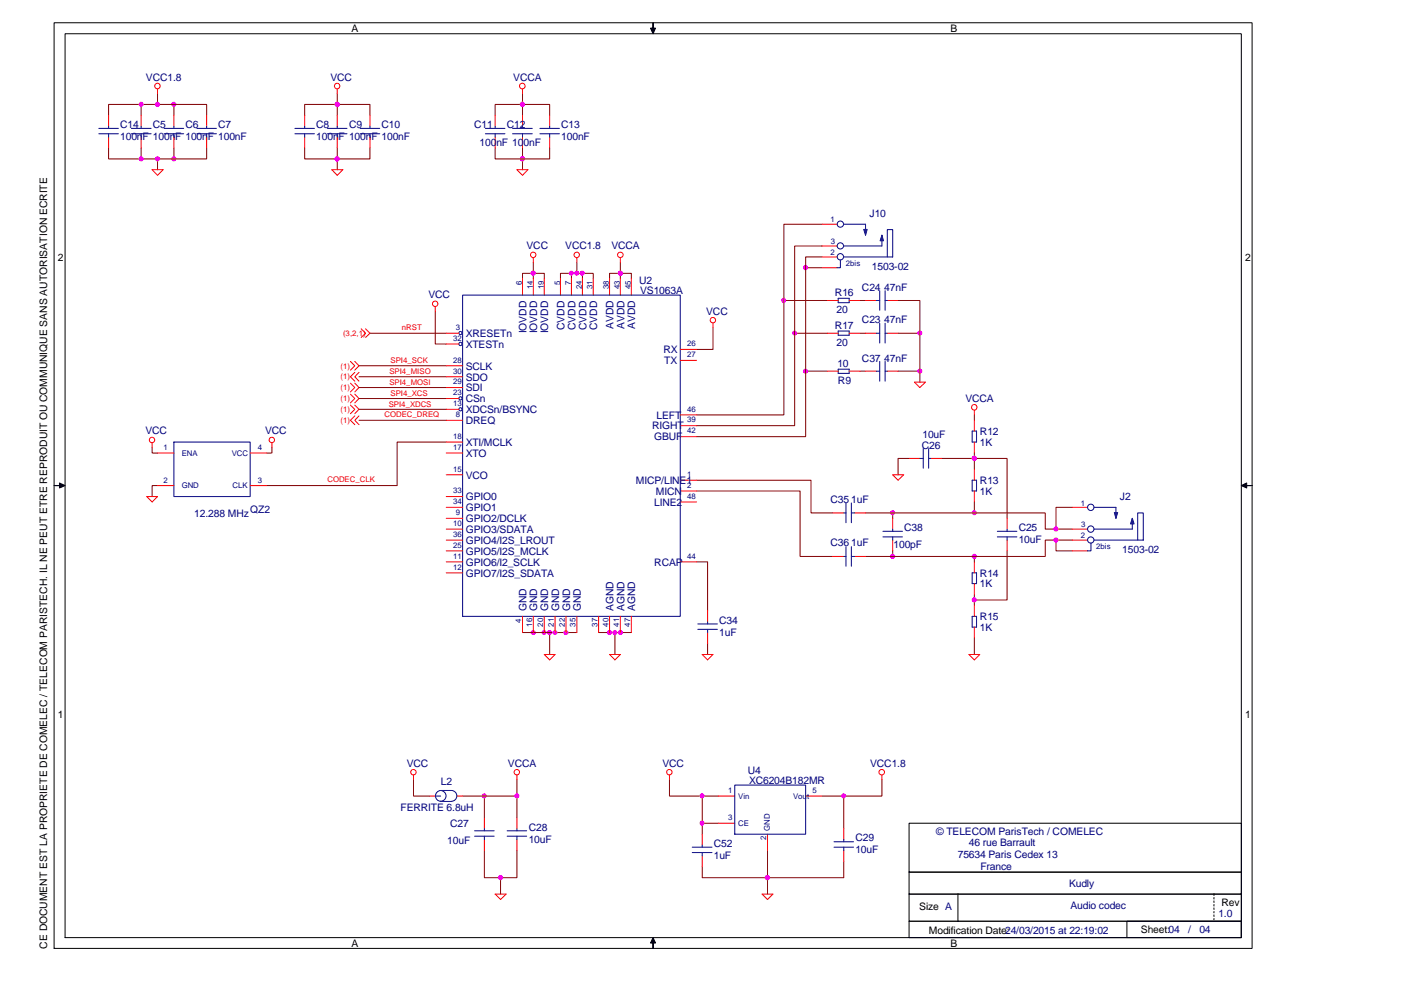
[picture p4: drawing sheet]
<svg xmlns="http://www.w3.org/2000/svg" width="297mm" height="210mm" viewBox="0 0 297 210" stroke-linecap="round" stroke-linejoin="round" font-family="sans-serif">
<path d="M116.5 134.1v4.7" fill="none" stroke="#800000" stroke-width=".21"/>
<circle cx="116.5" cy="134.1" r=".44" fill="#f0f"/>
<circle cx="116.5" cy="134.1" r=".44" fill="none" stroke="#f0f" stroke-width=".21"/>
<path d="M113.1 134.1h.1" fill="none" stroke="#800000" stroke-width=".21"/>
<circle cx="113.1" cy="134.1" r=".43" fill="#f0f"/>
<circle cx="113.1" cy="134.1" r=".43" fill="none" stroke="#f0f" stroke-width=".21"/>
<path d="M115.4 134.1h.1" fill="none" stroke="#800000" stroke-width=".21"/>
<circle cx="115.3" cy="134.1" r=".43" fill="#f0f"/>
<circle cx="115.3" cy="134.1" r=".43" fill="none" stroke="#f0f" stroke-width=".21"/>
<path d="M110.8 134.1h11.5M117.7 134.1h.1" fill="none" stroke="#800000" stroke-width=".21"/>
<circle cx="117.7" cy="134.1" r=".43" fill="#f0f"/>
<circle cx="117.7" cy="134.1" r=".43" fill="none" stroke="#f0f" stroke-width=".21"/>
<path d="M120 134.1h.1" fill="none" stroke="#800000" stroke-width=".21"/>
<circle cx="120" cy="134.1" r=".44" fill="#f0f"/>
<circle cx="120" cy="134.1" r=".44" fill="none" stroke="#f0f" stroke-width=".21"/>
<path d="M126.9 134.1h7M131.5 134.1h.1" fill="none" stroke="#800000" stroke-width=".21"/>
<circle cx="131.5" cy="134.1" r=".43" fill="#f0f"/>
<circle cx="131.5" cy="134.1" r=".43" fill="none" stroke="#f0f" stroke-width=".21"/>
<path d="M129.2 134.1h.1" fill="none" stroke="#800000" stroke-width=".21"/>
<circle cx="129.2" cy="134.1" r=".44" fill="#f0f"/>
<circle cx="129.2" cy="134.1" r=".44" fill="none" stroke="#f0f" stroke-width=".21"/>
<path d="M130.4 134.1v4.7" fill="none" stroke="#800000" stroke-width=".21"/>
<circle cx="130.4" cy="134.1" r=".43" fill="#f0f"/>
<circle cx="130.4" cy="134.1" r=".43" fill="none" stroke="#f0f" stroke-width=".21"/>
<path d="M110.8 59.1v-1.1h4.6v1.1M113.1 58v1.1" fill="none" stroke="#800000" stroke-width=".21"/>
<circle cx="113.1" cy="57.9" r=".43" fill="#f0f"/>
<circle cx="113.1" cy="57.9" r=".43" fill="none" stroke="#f0f" stroke-width=".21"/>
<path d="M113.1 55.6v2.4" fill="none" stroke="#800000" stroke-width=".21"/>
<circle cx="113.1" cy="57.9" r=".43" fill="#f0f"/>
<circle cx="113.1" cy="57.9" r=".43" fill="none" stroke="#f0f" stroke-width=".21"/>
<path d="M118.8 59.1v-1.1h7v1.1M123.5 58v1.1" fill="none" stroke="#800000" stroke-width=".21"/>
<circle cx="123.4" cy="57.9" r=".43" fill="#f0f"/>
<circle cx="123.4" cy="57.9" r=".43" fill="none" stroke="#f0f" stroke-width=".21"/>
<path d="M121.2 58v1.1" fill="none" stroke="#800000" stroke-width=".21"/>
<circle cx="121.1" cy="57.9" r=".44" fill="#f0f"/>
<circle cx="121.1" cy="57.9" r=".44" fill="none" stroke="#f0f" stroke-width=".21"/>
<path d="M122.3 55.6v2.4" fill="none" stroke="#800000" stroke-width=".21"/>
<circle cx="122.3" cy="57.9" r=".43" fill="#f0f"/>
<circle cx="122.3" cy="57.9" r=".43" fill="none" stroke="#f0f" stroke-width=".21"/>
<path d="M129.2 59.1v-1.1h4.7v1.1M131.5 58v1.1" fill="none" stroke="#800000" stroke-width=".21"/>
<circle cx="131.5" cy="57.9" r=".43" fill="#f0f"/>
<circle cx="131.5" cy="57.9" r=".43" fill="none" stroke="#f0f" stroke-width=".21"/>
<path d="M131.5 55.6v2.4" fill="none" stroke="#800000" stroke-width=".21"/>
<circle cx="131.5" cy="57.9" r=".43" fill="#f0f"/>
<circle cx="131.5" cy="57.9" r=".43" fill="none" stroke="#f0f" stroke-width=".21"/>
<g fill="none" stroke="#800000" stroke-width=".21">
<path d="M76.1 77.6h18.5M76.1 79.9h18.5M32.3 94.9v1.2h1.1M57.7 94.9v1.2h-1.2M76.1 82.2h18.5M76.1 84.5h18.5M76.1 89.1h18.5M206.6 88v1.1M33.4 103h-1.1v2.3M147.7 119.1h2.3v10.4M213.5 116.8v10.4h-6.9M150 136.4v2.4"/>
<path d="M206.6 126.1v2.3"/>
</g>
<circle cx="206.6" cy="127.2" r=".44" fill="#f0f"/>
<circle cx="206.6" cy="127.2" r=".44" fill="none" stroke="#f0f" stroke-width=".21"/>
<path d="M192.7 97.2h-2.3v3.5M199.7 97.2h6.9M206.6 96.1v3.4M147.7 101.8h24.3v7h4.6M206.6 135.3v3.5" fill="none" stroke="#800000" stroke-width=".21"/>
<circle cx="206.6" cy="97.2" r=".44" fill="#f0f"/>
<circle cx="206.6" cy="97.2" r=".44" fill="none" stroke="#f0f" stroke-width=".21"/>
<path d="M206.6 97.2h6.9v12.7" fill="none" stroke="#800000" stroke-width=".21"/>
<circle cx="206.6" cy="97.2" r=".44" fill="#f0f"/>
<circle cx="206.6" cy="97.2" r=".44" fill="none" stroke="#f0f" stroke-width=".21"/>
<path d="M190.4 78.7h4.6M147.7 104.1h21.9v13.9h7" fill="none" stroke="#800000" stroke-width=".21"/>
<circle cx="195" cy="78.7" r=".43" fill="#f0f"/>
<circle cx="195" cy="78.7" r=".43" fill="none" stroke="#f0f" stroke-width=".21"/>
<path d="M170.8 78.7h4.6" fill="none" stroke="#800000" stroke-width=".21"/>
<circle cx="170.8" cy="78.7" r=".44" fill="#f0f"/>
<circle cx="170.8" cy="78.7" r=".44" fill="none" stroke="#f0f" stroke-width=".21"/>
<path d="M78.4 70.7h16.2M92.3 66v6.9h2.3M182.3 78.7h1.2M189.3 116.8v1.2" fill="none" stroke="#800000" stroke-width=".21"/>
<circle cx="189.2" cy="118" r=".44" fill="#f0f"/>
<circle cx="189.2" cy="118" r=".44" fill="none" stroke="#f0f" stroke-width=".21"/>
<path d="M206.6 118v1.1" fill="none" stroke="#800000" stroke-width=".21"/>
<circle cx="206.6" cy="118" r=".44" fill="#f0f"/>
<circle cx="206.6" cy="118" r=".44" fill="none" stroke="#f0f" stroke-width=".21"/>
<path d="M189.3 108.8v1.1" fill="none" stroke="#800000" stroke-width=".21"/>
<circle cx="189.3" cy="108.7" r=".43" fill="#f0f"/>
<circle cx="189.3" cy="108.7" r=".43" fill="none" stroke="#f0f" stroke-width=".21"/>
<path d="M206.6 106.4v2.4" fill="none" stroke="#800000" stroke-width=".21"/>
<circle cx="206.6" cy="108.7" r=".43" fill="#f0f"/>
<circle cx="206.6" cy="108.7" r=".43" fill="none" stroke="#f0f" stroke-width=".21"/>
<path d="M170.8 56.8h3.5" fill="none" stroke="#800000" stroke-width=".21"/>
<circle cx="170.8" cy="56.7" r=".45" fill="#f0f"/>
<circle cx="170.8" cy="56.7" r=".45" fill="none" stroke="#f0f" stroke-width=".21"/>
<path d="M102.7 168.8v4.6" fill="none" stroke="#800000" stroke-width=".21"/>
<circle cx="102.6" cy="168.7" r=".43" fill="#f0f"/>
<circle cx="102.6" cy="168.7" r=".43" fill="none" stroke="#f0f" stroke-width=".21"/>
<path d="M102.7 180.3v5.8h6.9v-5.8M106.1 186.1v3.5" fill="none" stroke="#800000" stroke-width=".21"/>
<circle cx="106.1" cy="186.1" r=".44" fill="#f0f"/>
<circle cx="106.1" cy="186.1" r=".44" fill="none" stroke="#f0f" stroke-width=".21"/>
<path d="M148.9 183.8v2.3h13.8M162.7 180.3v9.3" fill="none" stroke="#800000" stroke-width=".21"/>
<circle cx="162.7" cy="186.1" r=".45" fill="#f0f"/>
<circle cx="162.7" cy="186.1" r=".45" fill="none" stroke="#f0f" stroke-width=".21"/>
<path d="M178.9 182.6v3.5h-16.2" fill="none" stroke="#800000" stroke-width=".21"/>
<circle cx="162.7" cy="186.1" r=".45" fill="#f0f"/>
<circle cx="162.7" cy="186.1" r=".45" fill="none" stroke="#f0f" stroke-width=".21"/>
<path d="M141.9 165.3v3.5h10.4M148.9 168.8v8.1" fill="none" stroke="#800000" stroke-width=".21"/>
<circle cx="148.8" cy="168.7" r=".43" fill="#f0f"/>
<circle cx="148.8" cy="168.7" r=".43" fill="none" stroke="#f0f" stroke-width=".21"/>
<path d="M148.9 174.5h3.4" fill="none" stroke="#800000" stroke-width=".21"/>
<circle cx="148.8" cy="174.5" r=".44" fill="#f0f"/>
<circle cx="148.8" cy="174.5" r=".44" fill="none" stroke="#f0f" stroke-width=".21"/>
<path d="M178.9 168.8v6.9M187 165.3v3.5h-12.7" fill="none" stroke="#800000" stroke-width=".21"/>
<circle cx="178.8" cy="168.7" r=".43" fill="#f0f"/>
<circle cx="178.8" cy="168.7" r=".43" fill="none" stroke="#f0f" stroke-width=".21"/>
<path d="M36.9 31.4v2.3" fill="none" stroke="#800000" stroke-width=".21"/>
<circle cx="36.9" cy="33.7" r=".44" fill="#f0f"/>
<circle cx="36.9" cy="33.7" r=".44" fill="none" stroke="#f0f" stroke-width=".21"/>
<path d="M23 31.4v2.3h20.8v-2.3M29.9 31.4v2.3" fill="none" stroke="#800000" stroke-width=".21"/>
<circle cx="29.9" cy="33.7" r=".44" fill="#f0f"/>
<circle cx="29.9" cy="33.7" r=".44" fill="none" stroke="#f0f" stroke-width=".21"/>
<path d="M33.4 33.7v2.3" fill="none" stroke="#800000" stroke-width=".21"/>
<circle cx="33.4" cy="33.7" r=".44" fill="#f0f"/>
<circle cx="33.4" cy="33.7" r=".44" fill="none" stroke="#f0f" stroke-width=".21"/>
<path d="M36.9 22.1v2.4" fill="none" stroke="#800000" stroke-width=".21"/>
<circle cx="36.9" cy="22.1" r=".44" fill="#f0f"/>
<circle cx="36.9" cy="22.1" r=".44" fill="none" stroke="#f0f" stroke-width=".21"/>
<path d="M23 24.5v-2.4h20.8v2.4M29.9 22.1v2.4" fill="none" stroke="#800000" stroke-width=".21"/>
<circle cx="29.9" cy="22.1" r=".44" fill="#f0f"/>
<circle cx="29.9" cy="22.1" r=".44" fill="none" stroke="#f0f" stroke-width=".21"/>
<path d="M33.4 19.9v2.2" fill="none" stroke="#800000" stroke-width=".21"/>
<circle cx="33.4" cy="22.1" r=".44" fill="#f0f"/>
<circle cx="33.4" cy="22.1" r=".44" fill="none" stroke="#f0f" stroke-width=".21"/>
<path d="M110.8 19.9v2.2" fill="none" stroke="#800000" stroke-width=".21"/>
<circle cx="110.7" cy="22.1" r=".44" fill="#f0f"/>
<circle cx="110.7" cy="22.1" r=".44" fill="none" stroke="#f0f" stroke-width=".21"/>
<path d="M105 24.5v-2.4h11.5v2.4M110.8 22.1v2.4" fill="none" stroke="#800000" stroke-width=".21"/>
<circle cx="110.7" cy="22.1" r=".44" fill="#f0f"/>
<circle cx="110.7" cy="22.1" r=".44" fill="none" stroke="#f0f" stroke-width=".21"/>
<path d="M71.5 19.9v4.6M71.5 22.1h6.9v2.4" fill="none" stroke="#800000" stroke-width=".21"/>
<circle cx="71.5" cy="22.1" r=".44" fill="#f0f"/>
<circle cx="71.5" cy="22.1" r=".44" fill="none" stroke="#f0f" stroke-width=".21"/>
<path d="M71.5 22.1h-6.9v2.4" fill="none" stroke="#800000" stroke-width=".21"/>
<circle cx="71.5" cy="22.1" r=".44" fill="#f0f"/>
<circle cx="71.5" cy="22.1" r=".44" fill="none" stroke="#f0f" stroke-width=".21"/>
<path d="M64.6 31.4v2.3h6.9M71.5 31.4v4.6" fill="none" stroke="#800000" stroke-width=".21"/>
<circle cx="71.5" cy="33.7" r=".44" fill="#f0f"/>
<circle cx="71.5" cy="33.7" r=".44" fill="none" stroke="#f0f" stroke-width=".21"/>
<path d="M78.4 31.4v2.3h-6.9" fill="none" stroke="#800000" stroke-width=".21"/>
<circle cx="71.5" cy="33.7" r=".44" fill="#f0f"/>
<circle cx="71.5" cy="33.7" r=".44" fill="none" stroke="#f0f" stroke-width=".21"/>
<path d="M110.8 31.4v2.3" fill="none" stroke="#800000" stroke-width=".21"/>
<circle cx="110.7" cy="33.7" r=".44" fill="#f0f"/>
<circle cx="110.7" cy="33.7" r=".44" fill="none" stroke="#f0f" stroke-width=".21"/>
<path d="M174.3 54.5h-3.5v38.1h-23.1M190.4 70.7h4.6" fill="none" stroke="#800000" stroke-width=".21"/>
<circle cx="195" cy="70.6" r=".43" fill="#f0f"/>
<circle cx="195" cy="70.6" r=".43" fill="none" stroke="#f0f" stroke-width=".21"/>
<path d="M168.5 70.7h6.9M182.3 70.7h1.2M182.3 63.7h1.2" fill="none" stroke="#800000" stroke-width=".21"/>
<circle cx="168.5" cy="70.6" r=".43" fill="#f0f"/>
<circle cx="168.5" cy="70.6" r=".43" fill="none" stroke="#f0f" stroke-width=".21"/>
<path d="M166.2 63.7h9.2" fill="none" stroke="#800000" stroke-width=".21"/>
<circle cx="166.1" cy="63.7" r=".44" fill="#f0f"/>
<circle cx="166.1" cy="63.7" r=".44" fill="none" stroke="#f0f" stroke-width=".21"/>
<path d="M151.2 69.5v4.6h-3.5M190.4 63.7h4.6v17.3M76.1 86.8h18.5M223.9 114.5v2.3h3.5M227.4 114.5h-5.8v3.5h-38.1" fill="none" stroke="#800000" stroke-width=".21"/>
<circle cx="223.9" cy="114.5" r=".44" fill="#f0f"/>
<circle cx="223.9" cy="114.5" r=".44" fill="none" stroke="#f0f" stroke-width=".21"/>
<path d="M183.5 108.8h38.1v3.4h5.8M227.4 107.6h-3.5v4.6" fill="none" stroke="#800000" stroke-width=".21"/>
<circle cx="223.9" cy="112.2" r=".44" fill="#f0f"/>
<circle cx="223.9" cy="112.2" r=".44" fill="none" stroke="#f0f" stroke-width=".21"/>
<path d="M110.8 33.7v2.3M94.6 93.7h-10.4v9.3h-27.7" fill="none" stroke="#800000" stroke-width=".21"/>
<circle cx="110.7" cy="33.7" r=".44" fill="#f0f"/>
<circle cx="110.7" cy="33.7" r=".44" fill="none" stroke="#f0f" stroke-width=".21"/>
<path d="M105 31.4v2.3h11.5v-2.3M174.3 52.2h-5.8v38.1h-20.8M174.3 47.5h-8.1v40.5h-18.5M87.7 165.3v3.5h3.4M109.6 165.3v3.5h-11.5M109.6 168.8v4.6" fill="none" stroke="#800000" stroke-width=".21"/>
<circle cx="109.6" cy="168.7" r=".43" fill="#f0f"/>
<circle cx="109.6" cy="168.7" r=".43" fill="none" stroke="#f0f" stroke-width=".21"/>
<g fill="none" stroke="#f00" stroke-width=".21">
<path d="M110.8 59.1v3.5M113.1 54.7v.9M113.1 59.1v3.5M115.4 59.1v3.5M118.8 59.1v3.5M121.2 59.1v3.5M122.3 54.7v.9M123.5 59.1v3.5M125.8 59.1v3.5M129.2 59.1v3.5M131.5 54.7v.9M131.5 59.1v3.5"/>
<path d="M133.9 59.1v3.5M174.3 47.5h3.2M174.3 52.2h3.2M174.3 54.5h3.2M74.3 76.6l.9 1-.9 .9M75.2 76.6l.9 1-.9 .9M75.2 79l-.9 .9 .9 .9M76.1 79l-.9 .9 .9 .9M76.6 69.7l.9 1-.9 .8M77.5 69.7l.9 1-.9 .8M92.3 65.1v.9M94.6 77.6h3.5"/>
<path d="M94.6 79.9h3.5M94.6 70.7h2.7M94.6 72.9h2.7M144.2 74.1h3.5M144.2 76.4h3.5M175.4 78.7h2.3M180 78.7h2.3M183.5 78.7h2.3M188.1 78.7h2.3M32.3 93.9v1M33.4 96.1h3.5M53 96.1h3.5"/>
<path d="M57.7 93.9v1M74.3 81.2l.9 1-.9 .9M74.3 83.6l.9 .9-.9 .9M75.2 81.2l.9 1-.9 .9M75.2 83.6l.9 .9-.9 .9M75.2 88.2l-.9 .9 .9 .9M76.1 88.2l-.9 .9 .9 .9M94.6 84.5h2.7M94.6 82.2h3.5M94.6 86.8h2.7M94.6 89.1h3.5M94.6 93.7h3.5"/>
<path d="M94.6 96.1h3.5M144.2 88h3.5M144.2 90.3h3.5M144.2 92.6h3.5M192.7 97.2h2.3M197.4 97.2h2.3M206.6 89.1v2.3M206.6 93.7v2.4M206.6 99.5v2.3M31.1 105.3h2.3l-1.1 1.1zM33.4 103h3.5M53 103h3.5"/>
<path d="M94.6 119.1h3.5M94.6 105.3h3.5M94.6 107.6h3.5M94.6 109.9h3.5M94.6 112.2h3.5M94.6 114.5h3.5M94.6 116.8h3.5M94.6 100.7h3.5M144.2 119.1h3.5M144.2 101.8h3.5M144.2 104.1h3.5M144.2 106.4h3.5"/>
<path d="M176.6 108.8h2.3M176.6 118h2.3M181.2 108.8h2.3M181.2 118h2.3M189.3 109.9v2.3M189.3 114.5v2.3M206.6 104.1v2.3M206.6 119.1v2.4M213.5 109.9v2.3M213.5 114.5v2.3M94.6 121.5h3.5M110.8 130.7v3.4"/>
<path d="M113.1 130.7v3.4M115.4 130.7v3.4M115.4 138.8h2.3l-1.2 1.1zM117.7 130.7v3.4M120 130.7v3.4M122.3 130.7v3.4M126.9 130.7v3.4M129.2 130.7v3.4M131.5 130.7v3.4M133.9 130.7v3.4M150 129.5v2.3M150 134.1v2.3"/>
<path d="M206.6 123.7v2.4M206.6 128.4v2.3M206.6 133v2.3"/>
<circle cx="113" cy="54" r=".57"/>
<circle cx="122.3" cy="54" r=".57"/>
<circle cx="131.5" cy="54" r=".58"/>
<circle cx="92.3" cy="64.4" r=".57"/>
<circle cx="32.2" cy="93.3" r=".57"/>
<circle cx="57.6" cy="93.3" r=".57"/>
</g>
<g fill="none" stroke="#000080" stroke-width=".21">
<path d="M178.9 54.5h9.2M187 49.9v2.3M98.1 62.6h46.1v68.1h-46.1zM177.7 78.3h2.3v.9h-2.3zM185.8 78.7h.7M186.5 76.6v4.2M187.7 76.6v4.2M187.7 78.7h.4M36.9 93.7h16.1v11.6h-16.1zM195 97.2h.7M195.7 95.1v4.2M196.9 95.1v4.2"/>
<path d="M196.9 97.2h.5M206.1 91.4h.9v2.3h-.9zM178.9 108.8h.5M178.9 118h.5M179.4 106.6v4.2M179.4 115.9v4.2M180.5 106.6v4.2M180.5 115.9v4.2M180.5 108.8h.7M180.5 118h.7M187.2 112.6h4.1M187.2 113.8h4.1"/>
<path d="M189.3 112.2v.4M189.3 113.8v.7M206.1 101.8h.9v2.3h-.9zM211.5 112.6h4.1M211.5 113.8h4.1M213.5 112.2v.4M213.5 113.8v.7M148 132.3h4.1M148 133.4h4.1M150 131.8v.5M150 133.4v.7M206.1 121.5h.9v2.2h-.9z"/>
<path d="M206.1 130.7h.9v2.3h-.9z"/>
<circle cx="178.2" cy="54.4" r=".68"/>
<circle cx="178.2" cy="52.1" r=".67"/>
<circle cx="97.6" cy="72.9" r=".35"/>
<circle cx="97.6" cy="70.6" r=".33"/>
<circle cx="97.6" cy="86.8" r=".34"/>
<circle cx="97.6" cy="84.5" r=".34"/>
</g>
<path d="M187 49.9l.3 1.2h-.7z" fill="#000080"/>
<g fill="none" stroke="#000080" stroke-width=".21">
<path d="M183.5 47.5v2.4M187 49.9l.3 1.2h-.7z"/>
<circle cx="178.2" cy="47.5" r=".67"/>
</g>
<path d="M183.1 48.6h.8l-.4 1.3z" fill="#000080"/>
<g fill="none" stroke="#000080" stroke-width=".21">
<path d="M21 27.2h4.1M21 28.4h4.1M23 26.8v.4M23 28.4v.7M27.9 27.2h4.1M27.9 28.4h4.1M29.9 26.8v.4M29.9 28.4v.7M34.8 27.2h4.1M34.8 28.4h4.1M36.9 26.8v.4M36.9 28.4v.7"/>
<path d="M41.7 27.2h4.2M41.7 28.4h4.2M43.8 26.8v.4M43.8 28.4v.7M62.5 27.2h4.2M62.5 28.4h4.2M64.6 26.8v.4M64.6 28.4v.7M69.4 27.2h4.2M69.4 28.4h4.2M71.5 26.8v.4M71.5 28.4v.7"/>
<path d="M76.4 27.2h4.1M76.4 28.4h4.1M78.4 26.8v.4M78.4 28.4v.7M102.9 27.2h4.2M102.9 28.4h4.2M105 26.8v.4M105 28.4v.7M108.7 27.2h4.2M108.7 28.4h4.2M110.8 26.8v.4M110.8 28.4v.7"/>
<path d="M114.5 27.2h4.1M114.5 28.4h4.1M116.5 26.8v.4M116.5 28.4v.7M178.2 55.1v1.7h-.8M178.9 47.5h4.6M178.9 52.2h8.1M183.1 48.6h.8l-.4 1.3zM188.1 48.7h1.2v5.8h-1.2zM177.7 63.2h2.3v1h-2.3zM177.7 70.2h2.3v.9h-2.3zM185.8 70.7h.7"/>
<path d="M185.8 63.7h.7M186.5 61.6v4.2M186.5 68.5v4.2M187.7 61.6v4.2M187.7 68.5v4.2M187.7 70.7h.4M187.7 63.7h.4M232 114.5h9.2M240.1 109.9v2.3M100.6 176.1h4.2M100.6 177.3h4.2M102.7 175.7v.4"/>
<path d="M102.7 177.3v.7M107.5 176.1h4.2M107.5 177.3h4.2M109.6 175.7v.4M109.6 177.3v.7M146.8 179.6h4.2M148.9 179.2v.4M155.8 166.5h15v10.4h-15zM176.8 178.5h4.2M176.8 179.6h4.2M178.9 178v.5M178.9 179.6v.7"/>
<path d="M146.8 180.8h4.2M148.9 180.8v.7"/>
<circle cx="231.3" cy="112.2" r=".68"/>
<circle cx="231.3" cy="114.5" r=".67"/>
</g>
<g fill="none" stroke="#f00" stroke-width=".21">
<path d="M33.4 18.9v1M71.5 18.9v1M110.8 18.9v1M23 24.5v2.3M23 29.1v2.3M29.9 24.5v2.3M29.9 29.1v2.3M32.3 36h2.3l-1.2 1.2zM36.9 24.5v2.3M36.9 29.1v2.3M43.8 24.5v2.3M43.8 29.1v2.3"/>
<path d="M64.6 24.5v2.3M64.6 29.1v2.3M70.4 36h2.3l-1.2 1.2zM71.5 24.5v2.3M71.5 29.1v2.3M78.4 24.5v2.3M78.4 29.1v2.3M105 24.5v2.3M105 29.1v2.3M110.8 24.5v2.3M110.8 29.1v2.3M116.5 24.5v2.3"/>
<path d="M116.5 29.1v2.3M174.3 56.8h3.2M151.2 68.5v1M175.4 70.7h2.3M175.4 63.7h2.3M180 70.7h2.3M180 63.7h2.3M183.5 70.7h2.3M183.5 63.7h2.3M188.1 70.7h2.3M188.1 63.7h2.3M74.3 85.9l.9 .9-.9 .9"/>
<path d="M75.2 85.9l.9 .9-.9 .9M227.4 107.6h3.2M227.4 112.2h3.2M227.4 114.5h3.2M87.7 164.3v1M102.7 173.4v2.3M102.7 178v2.3M109.6 164.3v1M109.6 173.4v2.3M109.6 178v2.3M141.9 164.3v1M148.9 176.9v2.3"/>
<path d="M152.3 168.8h3.5M152.3 174.5h3.5M162.7 176.9v3.4M170.8 168.8h3.5M178.9 175.7v2.3M187 164.3v1M148.9 181.5v2.3M161.6 189.6h2.3l-1.2 1.1zM178.9 180.3v2.3"/>
<circle cx="33.4" cy="18.2" r=".58"/>
<circle cx="71.5" cy="18.2" r=".58"/>
<circle cx="110.7" cy="18.2" r=".59"/>
<circle cx="151.1" cy="67.9" r=".57"/>
<circle cx="87.6" cy="163.7" r=".57"/>
<circle cx="109.6" cy="163.7" r=".57"/>
<circle cx="141.9" cy="163.7" r=".57"/>
<circle cx="187" cy="163.7" r=".58"/>
</g>
<g fill="#000">
<path d="M138.5 4.8v1.2h.5l-.5 1.2-.6-1.2h.6z" fill-rule="evenodd"/>
<path d="M11.5 103h1.1v-.6l1.2 .6-1.2 .5v-.5z" fill-rule="evenodd"/>
<path d="M263.2 103l1.1-.6v.6h1.2h-1.2v.5z" fill-rule="evenodd"/>
<path d="M138.5 198.8l.5 1.1h-.5v1.2v-1.2h-.6z" fill-rule="evenodd"/>
</g>
<g fill="none" stroke="#000" stroke-width=".21">
<path d="M11.5 4.8h254v196.3h-254zM13.8 7.2h249.4v191.6h-249.4zM138.5 4.8v1.2h.5l-.5 1.2-.6-1.2h.6zM11.5 103h1.1v-.6l1.2 .6-1.2 .5v-.5zM263.2 103l1.1-.6v.6h1.2h-1.2v.5zM192.7 174.5h70.5v10.4h-70.5zM138.5 198.8l.5 1.1h-.5v1.2v-1.2h-.6zM192.7 195.3h70.5v3.5h-70.5zM192.7 184.9h70.5v4.7h-70.5zM192.7 189.6h70.5v5.7h-70.5zM203.1 189.6v5.7M238.9 195.3h24.3v3.5h-24.3z"/>
<path d="M257.4 189.6v.3M257.4 190.3v.3M257.4 191v.3M257.4 191.8v.3M257.4 192.5v.3M257.4 193.3v.2M257.4 194v.3M257.4 194.7v.3"/>
</g>
<path d="M240.1 109.9l.3 1.2h-.7z" fill="#000080"/>
<g fill="none" stroke="#000080" stroke-width=".21">
<path d="M236.6 107.6v2.3M240.1 109.9l.3 1.2h-.7z"/>
<circle cx="231.3" cy="107.6" r=".68"/>
</g>
<path d="M236.3 108.7h.7l-.4 1.2z" fill="#000080"/>
<g fill="none" stroke="#000080" stroke-width=".21">
<path d="M231.3 115.1v1.7h-.8M232 107.6h4.6M232 112.2h8.1M236.3 108.7h.7l-.4 1.2zM241.2 108.8h1.2v5.7h-1.2zM92.3 168.8h1.1M93.4 167.6h2.4a1.14 1.14 0 0 1 1.1 1.1 1.14 1.14 0 0 1-1.1 1.2M93.4 169.9h2.4"/>
<circle cx="93.5" cy="168.7" r="1.13"/>
</g>
<g fill="none" stroke="#f00" stroke-width=".21">
<path d="M109.6 36h2.3l-1.1 1.2zM193.9 81h2.3l-1.2 1.2zM206.6 87v1M189.3 100.7h2.3l-1.2 1.1zM227.4 116.8h3.2M129.2 138.8h2.3l-1.1 1.1zM148.9 138.8h2.3l-1.2 1.1zM205.4 138.8h2.3l-1.1 1.1zM91.1 168.8h1.2M96.9 168.8h1.2M105 189.6h2.3l-1.2 1.1z"/>
<circle cx="206.6" cy="86.4" r=".58"/>
</g>
<g font-size="2.2">
<text x="74.5" y="6.8">A</text>
<text x="201.5" y="6.8">B</text>
<text x="12.3" y="55.3">2</text>
<text x="264" y="55.3">2</text>
<text x="12.3" y="152.3">1</text>
<text x="264" y="152.3">1</text>
<text x="194.9" y="193">Size A</text>
<text x="196.9" y="198">Modification Date:</text>
<text x="241.9" y="197.9">Sheet:04</text>
<text x="259" y="192.1">Rev</text>
<text x="10" y="201.1" transform="rotate(-90 10 201.1)">CE DOCUMENT EST LA PROPRIETE DE COMELEC / TELECOM PARISTECH. IL NE PEUT ETRE REPRODUIT OU COMMUNIQUE SANS AUTORISATION ECRITE</text>
<text x="74.5" y="200.7">A</text>
<text x="201.5" y="200.7">B</text>
</g>
<g font-size="2.2" fill="#000080">
<text x="30.9" y="17.1">VCC1.8</text>
<text x="70.1" y="17.1">VCC</text>
<text x="108.8" y="17.1">VCCA</text>
<text x="25.5" y="29.7">100nF 100nF 100nF 100nF</text>
<text x="25.5" y="27.2">C14</text>
<text x="32.4" y="27.2">C5</text>
<text x="39.3" y="27.2">C6</text>
<text x="46.3" y="27.2">C7</text>
<text x="67.1" y="29.7">100nF 100nF 100nF</text>
<text x="67.1" y="27.2">C8</text>
<text x="74" y="27.2">C9</text>
<text x="80.9" y="27.2">C10</text>
<text x="100.5" y="27.2">C11</text>
<text x="107.4" y="27.2">C12</text>
<text x="119" y="29.7">100nF</text>
<text x="119" y="27.2">C13</text>
<text x="101.7" y="30.9">100nF 100nF</text>
<text x="184.4" y="46.1">J10</text>
<text x="111.6" y="52.9">VCC</text>
<text x="119.8" y="52.9">VCC1.8</text>
<text x="129.6" y="52.9">VCCA</text>
<text x="184.9" y="57.3">1503-02</text>
<text x="90.8" y="63.3">VCC</text>
<text x="135.5" y="60.2">U2</text>
<text x="135.7" y="62.4">VS1063A</text>
<text x="177" y="62.8">R16</text>
<text x="182.7" y="61.6">C24 47nF</text>
<text x="98.8" y="71.5">XRESETn</text>
<text x="111.6" y="70.7" transform="rotate(-90 111.6 70.7)">IOVDD</text>
<text x="113.9" y="70.7" transform="rotate(-90 113.9 70.7)">IOVDD</text>
<text x="116.2" y="70.7" transform="rotate(-90 116.2 70.7)">IOVDD</text>
<text x="119.7" y="70" transform="rotate(-90 119.7 70)">CVDD</text>
<text x="122" y="70" transform="rotate(-90 122 70)">CVDD</text>
<text x="124.3" y="70" transform="rotate(-90 124.3 70)">CVDD</text>
<text x="126.6" y="70" transform="rotate(-90 126.6 70)">CVDD</text>
<text x="130.1" y="69.8" transform="rotate(-90 130.1 69.8)">AVDD</text>
<text x="132.4" y="69.8" transform="rotate(-90 132.4 69.8)">AVDD</text>
<text x="134.7" y="69.8" transform="rotate(-90 134.7 69.8)">AVDD</text>
<text x="149.7" y="66.7">VCC</text>
<text x="177" y="69.7">R17</text>
<text x="177.4" y="66.4">20</text>
<text x="182.7" y="68.6">C23 47nF</text>
<text x="98.8" y="73.7">XTESTn</text>
<text x="140.7" y="74.9">RX</text>
<text x="140.8" y="77.2">TX</text>
<text x="177.4" y="73.3">20</text>
<text x="177.5" y="77.8">10</text>
<text x="182.7" y="76.7">C37 47nF</text>
<text x="98.8" y="78.4">SCLK</text>
<text x="98.8" y="80.7">SDO</text>
<text x="98.8" y="83">SDI</text>
<text x="177.7" y="81.4">R9</text>
<text x="98.8" y="85.3">CSn</text>
<text x="98.8" y="87.6">XDCSn/BSYNC</text>
<text x="98.8" y="89.9">DREQ</text>
<text x="139.2" y="88.8">LEFT</text>
<text x="204.7" y="85.2">VCCA</text>
<text x="30.8" y="92.1">VCC</text>
<text x="56.2" y="92.1">VCC</text>
<text x="98.8" y="94.5">XTI/MCLK</text>
<text x="138.3" y="91.1">RIGHT</text>
<text x="138.7" y="93.4">GBUF</text>
<text x="195.4" y="95.1">C26</text>
<text x="195.6" y="92.8">10uF</text>
<text x="207.8" y="92.2">R12</text>
<text x="207.8" y="94.5">1K</text>
<text x="98.8" y="96.9">XTO</text>
<text x="98.8" y="101.5">VCO</text>
<text x="98.8" y="106.1">GPIO0</text>
<text x="134.8" y="102.6">MICP/LINE1</text>
<text x="138.7" y="107.2">LINE2</text>
<text x="139.1" y="104.9">MICN</text>
<text x="176.1" y="106.6">C35 1uF</text>
<text x="207.8" y="102.6">R13</text>
<text x="207.8" y="104.9">1K</text>
<text x="237.4" y="106.1">J2</text>
<text x="41.2" y="109.6">12.288 MHz</text>
<text x="53" y="108.7">QZ2</text>
<text x="98.8" y="108.4">GPIO1</text>
<text x="98.8" y="110.7">GPIO2/DCLK</text>
<text x="98.8" y="113">GPIO3/SDATA</text>
<text x="191.7" y="112.6">C38</text>
<text x="216" y="112.6">C25</text>
<text x="98.8" y="115.3">GPIO4/I2S_LROUT</text>
<text x="98.8" y="117.6">GPIO5/I2S_MCLK</text>
<text x="98.8" y="119.9">GPIO6/I2_SCLK</text>
<text x="138.7" y="119.9">RCAP</text>
<text x="176.1" y="115.8">C36 1uF</text>
<text x="189.4" y="116.3">100pF</text>
<text x="216" y="115.1">10uF</text>
<text x="238" y="117.3">1503-02</text>
<text x="98.8" y="122.3">GPIO7/I2S_SDATA</text>
<text x="207.8" y="122.3">R14</text>
<text x="207.8" y="124.5">1K</text>
<text x="111.6" y="129.5" transform="rotate(-90 111.6 129.5)">GND</text>
<text x="113.9" y="129.5" transform="rotate(-90 113.9 129.5)">GND</text>
<text x="116.2" y="129.5" transform="rotate(-90 116.2 129.5)">GND</text>
<text x="118.5" y="129.5" transform="rotate(-90 118.5 129.5)">GND</text>
<text x="120.9" y="129.5" transform="rotate(-90 120.9 129.5)">GND</text>
<text x="123.1" y="129.5" transform="rotate(-90 123.1 129.5)">GND</text>
<text x="130.1" y="129.5" transform="rotate(-90 130.1 129.5)">AGND</text>
<text x="132.4" y="129.5" transform="rotate(-90 132.4 129.5)">AGND</text>
<text x="134.7" y="129.5" transform="rotate(-90 134.7 129.5)">AGND</text>
<text x="207.8" y="131.5">R15</text>
<text x="152.5" y="132.2">C34</text>
<text x="152.5" y="134.7">1uF</text>
<text x="207.8" y="133.8">1K</text>
<text x="86.2" y="162.6">VCC</text>
<text x="93.5" y="166.4">L2</text>
<text x="107.7" y="162.6">VCCA</text>
<text x="140.5" y="162.6">VCC</text>
<text x="158.6" y="164.1">U4</text>
<text x="158.8" y="166.2">XC6204B182MR</text>
<text x="184.5" y="162.6">VCC1.8</text>
<text x="84.9" y="171.9">FERRITE 6.8uH</text>
<text x="94.8" y="178.9">10uF</text>
<text x="95.5" y="175.4">C27</text>
<text x="112.1" y="178.6">10uF</text>
<text x="112.1" y="176.1">C28</text>
<text x="151.3" y="179.5">C52</text>
<text x="181.4" y="178.4">C29</text>
<text x="198.5" y="177">© TELECOM ParisTech / COMELEC</text>
<text x="205.4" y="179.5">46 rue Barrault</text>
<text x="151.3" y="182.1">1uF</text>
<text x="181.4" y="180.9">10uF</text>
<text x="203.1" y="181.9">75634 Paris Cedex 13</text>
<text x="207.9" y="184.4">France</text>
<text x="226.6" y="188">Kudly</text>
<text x="213.1" y="198">24/03/2015 at 22:19:02</text>
<text x="226.9" y="192.7">Audio codec</text>
<text x="251.9" y="197.9">/</text>
<text x="254.3" y="197.9">04</text>
<text x="258.3" y="194.4">1.0</text>
</g>
<g font-size="1.7" fill="#000080">
<text x="176.1" y="47.2">1</text>
<text x="176.1" y="51.8">3</text>
<text x="176.1" y="54.1">2</text>
<text x="179.3" y="56.4">2bis</text>
<text x="110.7" y="60.4" transform="rotate(-90 110.7 60.4)">6</text>
<text x="112.9" y="61.3" transform="rotate(-90 112.9 61.3)">14</text>
<text x="115.3" y="61.3" transform="rotate(-90 115.3 61.3)">19</text>
<text x="118.7" y="60.4" transform="rotate(-90 118.7 60.4)">5</text>
<text x="121" y="60.4" transform="rotate(-90 121 60.4)">7</text>
<text x="123.4" y="61.3" transform="rotate(-90 123.4 61.3)">24</text>
<text x="125.6" y="61.3" transform="rotate(-90 125.6 61.3)">31</text>
<text x="129.1" y="61.3" transform="rotate(-90 129.1 61.3)">38</text>
<text x="131.4" y="61.3" transform="rotate(-90 131.4 61.3)">43</text>
<text x="133.7" y="61.3" transform="rotate(-90 133.7 61.3)">45</text>
<text x="96.6" y="70">3</text>
<text x="96.1" y="76.9">28</text>
<text x="96.1" y="72.3">32</text>
<text x="145.7" y="73.4">26</text>
<text x="145.7" y="75.7">27</text>
<text x="96.1" y="83.8">23</text>
<text x="96.1" y="81.5">29</text>
<text x="96.1" y="79.2">30</text>
<text x="96.1" y="86.1">13</text>
<text x="96.6" y="88.4">8</text>
<text x="145.7" y="87.3">46</text>
<text x="145.7" y="89.6">39</text>
<text x="34.7" y="95.4">1</text>
<text x="54.7" y="95.4">4</text>
<text x="96.1" y="93">18</text>
<text x="96.1" y="95.4">17</text>
<text x="145.7" y="91.9">42</text>
<text x="38.5" y="96.6">ENA</text>
<text x="49.1" y="96.6">VCC</text>
<text x="96.1" y="100">15</text>
<text x="145.7" y="101.1">1</text>
<text x="34.7" y="102.3">2</text>
<text x="38.5" y="103.5">GND</text>
<text x="49.3" y="103.5">CLK</text>
<text x="54.7" y="102.3">3</text>
<text x="96.1" y="104.6">33</text>
<text x="96.1" y="106.9">34</text>
<text x="145.7" y="105.7">48</text>
<text x="145.7" y="103.5">2</text>
<text x="229.2" y="107.2">1</text>
<text x="96.1" y="111.5">10</text>
<text x="96.1" y="113.8">36</text>
<text x="96.6" y="109.2">9</text>
<text x="229.2" y="111.8">3</text>
<text x="96.1" y="116.2">25</text>
<text x="96.1" y="118.4">11</text>
<text x="145.7" y="118.4">44</text>
<text x="229.2" y="114.1">2</text>
<text x="232.4" y="116.4">2bis</text>
<text x="96.1" y="120.8">12</text>
<text x="110.5" y="132" transform="rotate(-90 110.5 132)">4</text>
<text x="112.8" y="132.8" transform="rotate(-90 112.8 132.8)">16</text>
<text x="115.1" y="132.8" transform="rotate(-90 115.1 132.8)">20</text>
<text x="117.4" y="132.8" transform="rotate(-90 117.4 132.8)">21</text>
<text x="119.8" y="132.8" transform="rotate(-90 119.8 132.8)">22</text>
<text x="122" y="132.8" transform="rotate(-90 122 132.8)">35</text>
<text x="126.7" y="132.8" transform="rotate(-90 126.7 132.8)">37</text>
<text x="129" y="132.8" transform="rotate(-90 129 132.8)">40</text>
<text x="131.3" y="132.8" transform="rotate(-90 131.3 132.8)">41</text>
<text x="133.6" y="132.8" transform="rotate(-90 133.6 132.8)">47</text>
<text x="154.4" y="173.9">3</text>
<text x="154.4" y="168.1">1</text>
<text x="156.5" y="169.3">Vin</text>
<text x="168.1" y="169.3">Vout</text>
<text x="172.3" y="168.1">5</text>
<text x="156.5" y="175.1">CE</text>
<text x="162.5" y="178.2" transform="rotate(-90 162.5 178.2)">2</text>
<text x="163.2" y="176.1" transform="rotate(-90 163.2 176.1)">GND</text>
</g>
<g font-size="1.7" fill="#f00">
<text x="72.7" y="71.2">(3,2,1)</text>
<text x="85.2" y="70">nRST</text>
<text x="82.8" y="77">SPI4_SCK</text>
<text x="72.2" y="78.1">(1)</text>
<text x="72.2" y="82.8">(1)</text>
<text x="72.2" y="80.4">(1)</text>
<text x="82.5" y="81.6">SPI4_MOSI</text>
<text x="82.5" y="79.2">SPI4_MISO</text>
<text x="82.8" y="83.9">SPI4_XCS</text>
<text x="72.2" y="85">(1)</text>
<text x="72.2" y="89.7">(1)</text>
<text x="72.2" y="87.4">(1)</text>
<text x="81.5" y="88.5">CODEC_DREQ</text>
<text x="82.4" y="86.2">SPI4_XDCS</text>
<text x="69.4" y="102.3">CODEC_CLK</text>
</g>
</svg>
